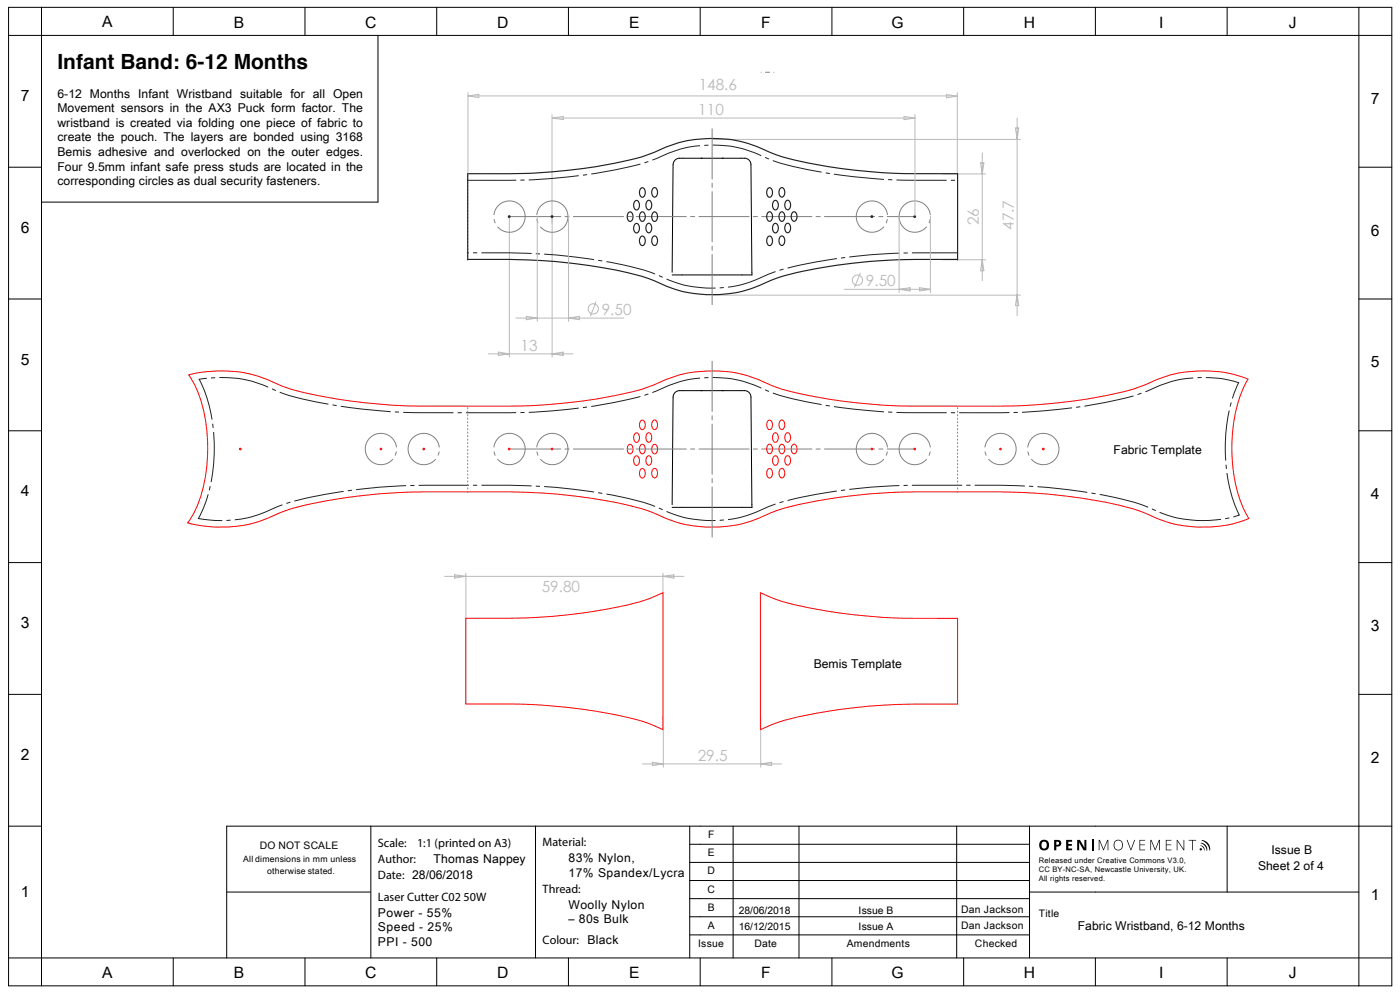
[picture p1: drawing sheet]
<svg xmlns="http://www.w3.org/2000/svg" width="425mm" height="301mm" viewBox="0 0 425 301" stroke-linecap="round" stroke-linejoin="round" font-family="sans-serif">
<!-- layer: Layer 1 -->
<g fill="none" stroke="#bababa" stroke-width=".3">
<path d="M142 29.1l3.3-.5v1zM142 28.1v24.4M142.2 29.1h148.3M167.5 34.8l.1 73.5M167.7 35.8l3.3-.5v1zM167.7 35.8h110M274.4 35.3l3.3 .5-3.3 .5zM277.7 34.7v30.7M287.2 28.7l3.3 .5-3.3 .4zM290.5 28.1v24.2M308.2 38.8h1l-.5 3.3zM308.7 35.8v59.9"/>
<path d="M216.3 42.3h93.4M286 52.7h13.1M297.6 49.4h1l-.5 3.3zM298.1 46.4v38.7M154.6 65.6v42.7M163.1 65.5v31.9M172.6 65.5v31.9M272.9 65.5v23.2M282.4 65.5v23.2M286 78.8h13.1M298.1 78.8l.5 3.3h-1zM156.6 96.4h32.7"/>
<path d="M159.7 95.9l3.4 .5-3.4 .5zM172.6 96.4l3.3-.5v1zM180.9 91.4l-1.7 4.5M216.3 89.5h93.4M256.2 87.7h26.2M261.1 82.7l-1.8 4.5M272.9 87.7l3.3-.5v1zM279.1 87.2l3.3 .5-3.3 .5zM308.7 89.3l.5 3.4h-1zM148.2 107.3h25.7M151.3 106.8l3.3 .5-3.3 .5zM167.6 107.3l3.3-.5v1z"/>
<path d="M134.9 174.8h72.6M138 174.3l3.3 .5-3.3 .5zM141.4 173.8v13.8M201.2 173.8v5.9M201.2 174.8l3.3-.5v1zM201.3 217.4v15.2M230.9 217.4v15.2M195 231.6h42.2M198 231.1l3.3 .5-3.3 .5zM230.9 231.6l3.3-.5v1z"/>
<circle cx="180.1" cy="93.7" r="1.55"/>
<circle cx="260.2" cy="84.9" r="1.56"/>
</g>
<g fill="none" stroke="#000" stroke-width=".3">
<path d="M2.6 10.7h419.8M2.6 2.2h419.8v296.7h-419.8zM12.6 2.2v296.7M52.6 2.2v8.5M92.6 2.2v8.5M114.7 10.7v50.6h-102.1M132.5 2.2v8.5M172.5 2.2v8.5M212.5 2.2v8.5M252.5 2.2v8.5M292.5 2.2v8.5M332.5 2.2v8.5"/>
<path d="M372.4 2.2v8.5M412.4 2.2v296.7M2.6 50.7h10M412.4 50.7h10M2.6 90.7h10M204 82.5l.3-32.5a2.32 2.32 0 0 1 3-2h17.6a2.39 2.39 0 0 1 3 2l.3 33.4h-24.2M412.4 90.7h10M2.6 130.6h10M412.4 130.6h10M204 153l.3-32.6a2.32 2.32 0 0 1 3-2h17.6a2.39 2.39 0 0 1 3 2l.3 33.4h-24.2M2.6 170.6h10M412.4 170.6h10"/>
<path d="M2.6 210.5h10M412.4 210.5h10M2.6 250.5h10M112.4 250.5h-43.6v40M162.5 250.5v40M209.3 250.5v40M209.3 256h103.2M222.5 250.5v40M242.5 250.5v40M290.4 250.5v40M312.5 250.5v40M372.4 250.5v20"/>
<path d="M422.4 250.5h-309.8v40M68.8 270.5h43.6M209.3 278h103.2M209.3 272.5h103.2M209.3 267h103.2M209.3 261.5h103.2M312.5 270.5h99.9M2.6 290.5h419.8M52.6 290.5v8.4M92.6 290.5v8.4M132.5 290.5v8.4M172.5 290.5v8.4"/>
<path d="M209.3 283.5h103.2M212.5 290.5v8.4M252.5 290.5v8.4M292.5 290.5v8.4M332.5 290.5v8.4M372.4 290.5v8.4"/>
</g>
<g fill="#000">
<path d="M323.6 254.7h1.8v.5h-1.2v.7h1.1v.6h-1.1v.8h1.2v.5h-1.8zM326.9 254.7h.9l1.3 2.3v-2.3h.6v3.1h-.8l-1.4-2.4v2.4h-.6zM333.5 254.7h.3l1.1 2.7 1.1-2.7h.4v3.1h-.2v-2.9l-1.4 2.9-1.1-2.9v2.9h-.2zM342 254.7h.2l1 2.8 1.1-2.8h.2l-1.2 3.1h-.2zM345.8 254.7h1.7v.2h-1.5v1.2h1.5v.2h-1.5v1.3h1.5v.2h-1.7zM349.1 254.7h.4l1.1 2.7 1.1-2.7h.4v3.1h-.3l.1-2.9-1.4 2.9-1.1-2.9v2.9h-.3zM353.8 254.7h1.7v.2h-1.5v1.2h1.5v.2h-1.5v1.3h1.5v.2h-1.7zM357.1 254.7h.3l1.8 2.8v-2.8h.2v3.1h-.2l-1.9-2.8v2.8h-.2zM360.8 254.7h2.2v.2h-1v2.9h-.2v-2.9h-1zM364.2 256.4a1.09 1.09 0 0 1 1.1 .4 1.09 1.09 0 0 1 .1 1.2l-.3-1zM364.3 255.7a1.71 1.71 0 0 1 1.9 2.3 2.41 2.41 0 0 0-1.9-2.3zM364.6 254.9l.3-.2a2.88 2.88 0 0 1 2.4 3l-.2 .2a3.3 3.3 0 0 0-2.5-3z"/>
<path d="M316.3 255.4a1 1 0 0 0-.1 1.4 1 1 0 0 0 1.3 .2l.1-.3a.95 .95 0 0 0 0-1.2 .95 .95 0 0 0-1.1-.2zM315.8 255a1.57 1.57 0 0 1 2.2 .2 1.57 1.57 0 0 1-.2 2.2 1.57 1.57 0 0 1-2.2-.2l-.2-1.3z"/>
<path d="M320.6 255.2v.9a.55 .55 0 0 0 .8-.4 .55 .55 0 0 0-.8-.5zM319.9 254.7h1a1.07 1.07 0 0 1 1.2 1.2 1.07 1.07 0 0 1-1.5 .8v1.1h-.7z"/>
<path d="M338.5 255.2a1.38 1.38 0 0 0-.2 1.8 1.38 1.38 0 0 0 1.8 .4 1.39 1.39 0 0 0 .4-1.8 1.39 1.39 0 0 0-1.8-.6zM338.4 255a1.56 1.56 0 0 1 2.4 .9 1.56 1.56 0 0 1-1.7 1.9 1.73 1.73 0 0 1-.7-2.8z"/>
<circle cx="364.4" cy="257.5" r=".36"/>
</g>
<path d="M331.7 254.6v3.4" fill="none" stroke="#000" stroke-width=".34"/>
<path d="M231 21.9h3.9" fill="none" stroke="#808080" stroke-width=".3" stroke-dasharray="15.2 1.3 1.3 1.3" stroke-dashoffset="15.2"/>
<path d="M277.9 65.7h-123.5M277.9 136.1h-123.5" fill="none" stroke="#808080" stroke-width=".3" stroke-dasharray="15.2 1.3 1.3 1.3" stroke-dashoffset="6.6"/>
<path d="M159.2 64.3a4.7 4.7 0 0 0-8-1.9 4.7 4.7 0 0 0 2.2 7.8 4.7 4.7 0 0 0 5.9-5.6l-.1-.3M172.2 64.3a4.7 4.7 0 0 0-8-1.9 4.7 4.7 0 0 0 2.2 7.8 4.7 4.7 0 0 0 5.9-5.6l-.1-.3M260.1 64.3a4.7 4.7 0 0 1 7.9-1.9 4.7 4.7 0 0 1-2.1 7.8 4.7 4.7 0 0 1-5.9-5.6l.1-.3M273.1 64.3a4.7 4.7 0 0 1 7.9-2 4.7 4.7 0 0 1-2.1 7.9 4.7 4.7 0 0 1-5.9-5.6l.1-.3M111.1 134.8a4.7 4.7 0 0 1 7.9-2 4.7 4.7 0 0 1-2.1 7.9 4.7 4.7 0 0 1-5.9-5.6l.1-.3M124.1 134.8a4.7 4.7 0 0 1 7.9-2 4.7 4.7 0 0 1-2.1 7.9 4.7 4.7 0 0 1-5.9-5.6l.1-.3M159.2 134.8a4.7 4.7 0 0 0-8-2 4.7 4.7 0 0 0 2.2 7.9 4.7 4.7 0 0 0 5.9-5.6l-.1-.3M172.2 134.8a4.7 4.7 0 0 0-8-2 4.7 4.7 0 0 0 2.2 7.9 4.7 4.7 0 0 0 5.9-5.6l-.1-.3M260.1 134.8a4.7 4.7 0 0 1 7.9-2 4.7 4.7 0 0 1-2.1 7.9 4.7 4.7 0 0 1-5.9-5.6l.1-.3M273.1 134.8a4.7 4.7 0 0 1 7.9-2 4.7 4.7 0 0 1-2.1 7.9 4.7 4.7 0 0 1-5.9-5.6l.1-.3M308.2 134.8a4.7 4.7 0 0 0-8-2 4.7 4.7 0 0 0 2.2 7.9 4.7 4.7 0 0 0 5.9-5.6l-.1-.3M321.2 134.8a4.7 4.7 0 0 0-8-2 4.7 4.7 0 0 0 2.2 7.9 4.7 4.7 0 0 0 5.9-5.6l-.1-.3" fill="none" stroke="#808080" stroke-width=".3" stroke-dasharray="15.2 1.3 1.3 1.3" stroke-dashoffset="2.2" stroke-linecap="butt"/>
<g fill="none" stroke="#f00" stroke-width=".3">
<path d="M57.3 113.7a39.1 39.1 0 0 1 28.1 3.2 121.9 121.9 0 0 0 27.6 5.4l12.6 .8 34.8-.1 11-.8 10.6-1.4a73 73 0 0 0 21.7-6.3 38.8 38.8 0 0 1 30.7 2.4 121.9 121.9 0 0 0 27.6 5.4l12.7 .8 34.7-.1 11.1-.8 10.5-1.4a73 73 0 0 0 21.7-6.3 38.6 38.6 0 0 1 26.1 .4 45.1 45.1 0 0 0-4.5 27.7 36.4 36.4 0 0 0 4.7 14.6 38.9 38.9 0 0 1-32.4-2 141 141 0 0 0-32.7-5.7l-10.3-.4-30.6 .1-10.2 .7-11.7 1.5a76 76 0 0 0-23.2 6.6 39.3 39.3 0 0 1-30.3-2.8 141 141 0 0 0-32.7-5.7l-10.3-.4-30.7 .1-10.1 .7-11.7 1.5a76 76 0 0 0-23.2 6.6 39.4 39.4 0 0 1-21.9 .5 38.3 38.3 0 0 0 6-22.6 40 40 0 0 0-5.7-22.2zM190.7 135a.8 .8 0 0 1 1-.2 .8 .8 0 0 1 .4 .9v.9a.85 .85 0 0 1-.9 1 .85 .85 0 0 1-.8-1v-.9zM192.7 131.5a.8 .8 0 0 1 .9-.1 .8 .8 0 0 1 .4 .8v.9a.85 .85 0 0 1-.8 1 .85 .85 0 0 1-.8-1v-.9zM192.7 138.5a.8 .8 0 0 1 .9-.2 .8 .8 0 0 1 .4 .9v.9a.85 .85 0 0 1-.8 1 .85 .85 0 0 1-.8-1v-.9zM194.4 127.7a.8 .8 0 0 1 1-.2 .8 .8 0 0 1 .4 .9v.9a.85 .85 0 0 1-.8 1 .85 .85 0 0 1-.9-1v-.9zM194.4 135a.8 .8 0 0 1 1-.2 .8 .8 0 0 1 .4 .9v.9a.85 .85 0 0 1-.8 1 .85 .85 0 0 1-.9-1v-.9zM196.4 131.5a.8 .8 0 0 1 .9-.2 .8 .8 0 0 1 .5 .9v.9a.85 .85 0 0 1-.9 1 .85 .85 0 0 1-.8-1v-.9zM196.4 138.4a.8 .8 0 0 1 .9-.1 .8 .8 0 0 1 .5 .9v.9a.85 .85 0 0 1-.9 1 .85 .85 0 0 1-.8-1v-.9zM198.2 127.6a.8 .8 0 0 1 .9-.1 .8 .8 0 0 1 .4 .8v1a.85 .85 0 0 1-.8 .9 .85 .85 0 0 1-.9-.9v-1zM198.2 135a.8 .8 0 0 1 .9-.2 .8 .8 0 0 1 .4 .9v.9a.85 .85 0 0 1-.8 1 .85 .85 0 0 1-.9-1v-.9zM233.1 135a.8 .8 0 0 1 .9-.2 .8 .8 0 0 1 .4 .9v.9a.85 .85 0 0 1-.8 1 .85 .85 0 0 1-.9-1v-.9zM233.1 127.7a.8 .8 0 0 1 .9-.2 .8 .8 0 0 1 .4 .9v.9a.85 .85 0 0 1-.8 1 .85 .85 0 0 1-.9-1v-.9z"/>
<path d="M234.8 138.5a.8 .8 0 0 1 1-.2 .8 .8 0 0 1 .4 .9v.9a.85 .85 0 0 1-.9 1 .85 .85 0 0 1-.8-1v-.9zM234.8 131.5a.8 .8 0 0 1 1-.1 .8 .8 0 0 1 .4 .8v.9a.85 .85 0 0 1-.9 1 .85 .85 0 0 1-.8-1v-.9zM236.8 135a.8 .8 0 0 1 .9-.2 .8 .8 0 0 1 .4 .9v.9a.85 .85 0 0 1-.8 1 .85 .85 0 0 1-.8-1v-.9zM236.8 127.6a.8 .8 0 0 1 .9-.1 .8 .8 0 0 1 .4 .8v1a.85 .85 0 0 1-.8 .9 .85 .85 0 0 1-.8-.9v-1zM238.5 138.4a.8 .8 0 0 1 1-.1 .8 .8 0 0 1 .4 .8v1a.85 .85 0 0 1-.8 1 .85 .85 0 0 1-.9-1v-1zM238.5 131.5a.8 .8 0 0 1 1-.2 .8 .8 0 0 1 .4 .9v.9a.85 .85 0 0 1-.8 1 .85 .85 0 0 1-.9-1v-.9zM240.5 135a.8 .8 0 0 1 .9-.2 .8 .8 0 0 1 .4 .9v.9a.85 .85 0 0 1-.8 1 .85 .85 0 0 1-.8-1v-.9zM194.4 142.3a.8 .8 0 0 1 1-.1 .8 .8 0 0 1 .4 .8v1a.85 .85 0 0 1-.8 .9 .85 .85 0 0 1-.9-.9v-1zM198.2 142.3a.8 .8 0 0 1 .9-.2 .8 .8 0 0 1 .4 .9v.9a.85 .85 0 0 1-.8 1 .85 .85 0 0 1-.9-1v-.9zM233.1 142.3a.8 .8 0 0 1 .9-.1 .8 .8 0 0 1 .4 .8v1a.85 .85 0 0 1-.8 .9 .85 .85 0 0 1-.9-.9v-1zM236.8 142.3a.8 .8 0 0 1 .9-.2 .8 .8 0 0 1 .4 .9v.9a.85 .85 0 0 1-.8 1 .85 .85 0 0 1-.8-1v-.9zM230.8 179.7l.3 .1a65 65 0 0 0 19.7 5.4l8.3 1.2 10.9 .9 20.6 .2v26l-20.3 .2-9.1 .7-10.1 1.3a70.9 70.9 0 0 0-20.3 5.5z"/>
<path d="M141.4 187.5l20.3-.2 9.1-.7 10.1-1.3a70.9 70.9 0 0 0 20.3-5.6v41.5l-.3-.1a65 65 0 0 0-19.7-5.4l-8.3-1.1-10.9-1-20.6-.1z"/>
<circle cx="72.9" cy="136.1" r=".25"/>
<circle cx="115.6" cy="136.1" r=".25"/>
<circle cx="128.6" cy="136.1" r=".25"/>
<circle cx="154.5" cy="136.1" r=".25"/>
<circle cx="167.5" cy="136.1" r=".25"/>
<circle cx="264.6" cy="136.1" r=".25"/>
<circle cx="277.6" cy="136.1" r=".25"/>
<circle cx="303.6" cy="136.1" r=".25"/>
<circle cx="316.6" cy="136.1" r=".25"/>
</g>
<path d="M141.9 54.7l20-.2 10.4-.9 9.8-1.3a75.2 75.2 0 0 0 22.3-6.4 37.1 37.1 0 0 1 29.2 2.4 123.2 123.2 0 0 0 28.1 5.5l10.6 .8 18.4 .1M290.7 76.7l-20.5 .2-9.1 .7-10.3 1.3a72.1 72.1 0 0 0-23 6.5 37 37 0 0 1-29.1-2.4 132.5 132.5 0 0 0-31.1-5.8l-12.6-.5h-13.1M60.5 115a37.1 37.1 0 0 1 24.1 3.8 123.2 123.2 0 0 0 28 5.5l12.9 .8 34.9-.1 11.9-.9 10.6-1.4a71.2 71.2 0 0 0 21.5-6.3 37.1 37.1 0 0 1 29.2 2.4 123.2 123.2 0 0 0 28.1 5.5l12.8 .8 35-.1 11.8-.9 10.6-1.4a71.2 71.2 0 0 0 21.5-6.3 37.5 37.5 0 0 1 22.5-.4 50.6 50.6 0 0 0 .2 40.2 37.2 37.2 0 0 1-28.4-2.7 132.5 132.5 0 0 0-31.1-5.8l-13-.6-30.3 .1-10.4 .6-12.1 1.6a72.1 72.1 0 0 0-23 6.5 37 37 0 0 1-29.1-2.4 132.5 132.5 0 0 0-31.1-5.8l-12.6-.6-31.3 .1-10.7 .7-12.2 1.6a70.6 70.6 0 0 0-22 6.4 37.5 37.5 0 0 1-18.6 1.3 48.9 48.9 0 0 0 4.1-30.6 38.9 38.9 0 0 0-3.8-11.6z" fill="none" stroke="#231f20" stroke-width=".3" stroke-dasharray="15.2 1.3 1.3 1.3" stroke-dashoffset="1.9" stroke-linecap="butt"/>
<path d="M216.1 92.4v-53.4M216.1 162.9v-53.4" fill="none" stroke="#808080" stroke-width=".3" stroke-dasharray="15.2 1.3 1.3 1.3"/>
<path d="M142 78.9v-25.9M290.6 78.9v-25.9M142 149.3v-25.9M290.6 149.3v-25.9" fill="none" stroke="#808080" stroke-width=".3" stroke-dasharray=".4 .7 .4 .7"/>
<g fill="none" stroke="#231f20" stroke-width=".35">
<path d="M142 52.6v26.3M194.4 57.2a.8 .8 0 0 1 1-.2 .8 .8 0 0 1 .4 .9v.9a.85 .85 0 0 1-.8 1 .85 .85 0 0 1-.9-1v-.9zM198.2 57.2a.8 .8 0 0 1 .9-.2 .8 .8 0 0 1 .4 .9v.9a.85 .85 0 0 1-.8 1 .85 .85 0 0 1-.9-1v-.9zM233.1 57.2a.8 .8 0 0 1 .9-.2 .8 .8 0 0 1 .4 .9v.9a.85 .85 0 0 1-.8 1 .85 .85 0 0 1-.9-1v-.9zM236.8 57.2a.8 .8 0 0 1 .9-.2 .8 .8 0 0 1 .4 .9v.9a.85 .85 0 0 1-.8 1 .85 .85 0 0 1-.8-1v-.9zM290.6 52.6v26.3M290.7 52.7l-21.6-.3-11-1-9.1-1.3a66.8 66.8 0 0 1-20.6-6.1 39.3 39.3 0 0 0-30.5 2.4 118.3 118.3 0 0 1-24.6 5.1l-12.3 1-19.1 .2M141.9 78.7h13.1l9.9 .3 8.6 .8 7.4 1a78.3 78.3 0 0 1 23.2 6.7 39.1 39.1 0 0 0 30.2-2.6 121 121 0 0 1 26.1-5.3l11.9-.8 18.4-.1M190.7 64.5a.8 .8 0 0 1 1-.1 .8 .8 0 0 1 .4 .8v1a.85 .85 0 0 1-.9 .9 .85 .85 0 0 1-.8-.9v-1zM192.7 61a.8 .8 0 0 1 .9-.1 .8 .8 0 0 1 .4 .9v.9a.85 .85 0 0 1-.8 1 .85 .85 0 0 1-.8-1v-.9zM192.7 68a.8 .8 0 0 1 .9-.1 .8 .8 0 0 1 .4 .8v.9a.85 .85 0 0 1-.8 1 .85 .85 0 0 1-.8-1v-.9zM194.4 64.5a.8 .8 0 0 1 1-.1 .8 .8 0 0 1 .4 .8v.9a.85 .85 0 0 1-.8 1 .85 .85 0 0 1-.9-1v-.9z"/>
<path d="M194.4 71.9a.8 .8 0 0 1 1-.2 .8 .8 0 0 1 .4 .9v.9a.85 .85 0 0 1-.8 1 .85 .85 0 0 1-.9-1v-.9zM196.4 61a.8 .8 0 0 1 .9-.1 .8 .8 0 0 1 .5 .8v.9a.85 .85 0 0 1-.9 1 .85 .85 0 0 1-.8-1v-.9zM196.4 68a.8 .8 0 0 1 .9-.2 .8 .8 0 0 1 .5 .9v.9a.85 .85 0 0 1-.9 1 .85 .85 0 0 1-.8-1v-.9zM198.2 64.5a.8 .8 0 0 1 .9-.1 .8 .8 0 0 1 .4 .8v1a.85 .85 0 0 1-.8 .9 .85 .85 0 0 1-.9-.9v-1zM198.2 71.8a.8 .8 0 0 1 .9-.1 .8 .8 0 0 1 .4 .8v.9a.85 .85 0 0 1-.8 1 .85 .85 0 0 1-.9-1v-.9zM233.1 71.8a.8 .8 0 0 1 .9-.1 .8 .8 0 0 1 .4 .9v.9a.85 .85 0 0 1-.8 1 .85 .85 0 0 1-.9-1v-.9zM233.1 64.5a.8 .8 0 0 1 .9-.2 .8 .8 0 0 1 .4 .9v.9a.85 .85 0 0 1-.8 1 .85 .85 0 0 1-.9-1v-.9zM234.8 68a.8 .8 0 0 1 1-.2 .8 .8 0 0 1 .4 .9v.9a.85 .85 0 0 1-.9 1 .85 .85 0 0 1-.8-1v-.9zM234.8 61a.8 .8 0 0 1 1-.1 .8 .8 0 0 1 .4 .8v1a.85 .85 0 0 1-.9 .9 .85 .85 0 0 1-.8-.9v-1zM236.8 71.8a.8 .8 0 0 1 .9-.1 .8 .8 0 0 1 .4 .8v.9a.85 .85 0 0 1-.8 1 .85 .85 0 0 1-.8-1v-.9zM236.8 64.5a.8 .8 0 0 1 .9-.1 .8 .8 0 0 1 .4 .8v.9a.85 .85 0 0 1-.8 1 .85 .85 0 0 1-.8-1v-.9zM238.5 68a.8 .8 0 0 1 1-.2 .8 .8 0 0 1 .4 .9v.9a.85 .85 0 0 1-.8 1 .85 .85 0 0 1-.9-1v-.9z"/>
<path d="M238.5 61a.8 .8 0 0 1 1-.2 .8 .8 0 0 1 .4 .9v.9a.85 .85 0 0 1-.8 1 .85 .85 0 0 1-.9-1v-.9zM240.5 64.5a.8 .8 0 0 1 .9-.2 .8 .8 0 0 1 .4 .9v.9a.85 .85 0 0 1-.8 1 .85 .85 0 0 1-.8-1v-.9z"/>
<circle cx="154.5" cy="65.7" r=".25"/>
<circle cx="167.5" cy="65.7" r=".25"/>
<circle cx="264.6" cy="65.7" r=".25"/>
<circle cx="277.6" cy="65.7" r=".25"/>
</g>
<text font-size="6.3" x="17.4" y="21">Infant Band: 6-12 Months</text>
<g font-size="4.7">
<text x="31" y="8.3">A</text>
<text x="71" y="8.4">B</text>
<text x="110.9" y="8.4">C</text>
<text x="150.8" y="8.4">D</text>
<text x="191" y="8.4">E</text>
<text x="231" y="8.4">F</text>
<text x="270.6" y="8.4">G</text>
<text x="310.7" y="8.4">H</text>
<text x="351.8" y="8.4">I</text>
<text x="391.2" y="8.4">J</text>
<text x="6.3" y="30.6">7</text>
<text x="416.1" y="31.5">7</text>
<text x="6.3" y="70.6">6</text>
<text x="416.1" y="71.4">6</text>
<text x="6.3" y="110.6">5</text>
<text x="416.1" y="111.4">5</text>
<text x="6.3" y="150.5">4</text>
<text x="416.1" y="151.3">4</text>
<text x="6.3" y="190.5">3</text>
<text x="416.1" y="191.3">3</text>
<text x="6.3" y="230.4">2</text>
<text x="416.1" y="231.2">2</text>
<text x="6.3" y="272">1</text>
<text x="416.1" y="272.8">1</text>
<text x="31" y="296.5">A</text>
<text x="71" y="296.6">B</text>
<text x="110.9" y="296.6">C</text>
<text x="150.8" y="296.6">D</text>
<text x="191" y="296.6">E</text>
<text x="231" y="296.6">F</text>
<text x="270.6" y="296.6">G</text>
<text x="310.7" y="296.6">H</text>
<text x="351.8" y="296.6">I</text>
<text x="391.2" y="296.6">J</text>
</g>
<g font-size="4.7" fill="#bababa">
<text x="212.1" y="27.4">148.6</text>
<text x="211.9" y="34.8">110</text>
<text x="297.1" y="68.3" transform="rotate(-90 297.1 68.3)">26</text>
<text x="307.7" y="69.7" transform="rotate(-90 307.7 69.7)">47.7</text>
<text x="262.8" y="86.7">9.50</text>
<text x="182.6" y="95.4">9.50</text>
<text x="158" y="106.3">13</text>
<text x="164.4" y="179.4">59.80</text>
<text x="211.8" y="230.6">29.5</text>
</g>
<g font-size="3.7">
<text x="17.4" y="29.6">6-12 Months Infant Wristband suitable for all Open</text>
<text x="17.4" y="34">Movement sensors in the AX3 Puck form factor. The</text>
<text x="17.4" y="38.5">wristband is created via folding one piece of fabric to</text>
<text x="17.4" y="42.9">create the pouch. The layers are bonded using 3168</text>
<text x="17.4" y="47.3">Bemis adhesive and overlocked on the outer edges.</text>
<text x="17.4" y="51.7">Four 9.5mm infant safe press studs are located in the</text>
<text x="17.4" y="56.2">corresponding circles as dual security fasteners.</text>
<text x="338" y="137.6">Fabric Template</text>
<text x="247" y="202.6">Bemis Template</text>
<text x="114.7" y="256.7">Scale:</text>
<text x="126.6" y="256.7">1:1 (printed on A3)</text>
<text x="164.7" y="256.5">Material:</text>
<text x="114.7" y="261.6">Author:</text>
<text x="131.6" y="261.6">Thomas Nappey</text>
<text x="172.5" y="261.4">83% Nylon,</text>
<text x="381.8" y="263.9">Sheet 2 of 4</text>
<text x="385.9" y="259">Issue B</text>
<text x="114.7" y="266.6">Date: 28/06/2018</text>
<text x="172.5" y="265.9">17% Spandex/Lycra</text>
<text x="114.7" y="273.3">Laser Cutter C02 50W</text>
<text x="164.7" y="270.6">Thread:</text>
<text x="172.5" y="275.5">Woolly Nylon</text>
<text x="114.7" y="278">Power - 55%</text>
<text x="172.5" y="279.9">– 80s Bulk</text>
<text x="327.1" y="282">Fabric Wristband, 6-12 Months</text>
<text x="114.7" y="282.4">Speed - 25%</text>
<text x="114.7" y="286.8">PPI - 500</text>
<text x="164.7" y="286.1">Colour:</text>
<text x="178.4" y="286.1">Black</text>
</g>
<g font-size="3.1">
<text x="78.9" y="257.4">DO NOT SCALE</text>
<text x="214.9" y="254.2">F</text>
<text x="214.9" y="259.7">E</text>
<text x="214.7" y="265.2">D</text>
<text x="214.7" y="270.7">C</text>
<text x="214.9" y="281.6">A</text>
<text x="214.9" y="276.1">B</text>
<text x="224.2" y="282">16/12/2015</text>
<text x="224.2" y="277.1">28/06/2018</text>
<text x="260.6" y="277.1">Issue B</text>
<text x="260.6" y="282">Issue A</text>
<text x="291.7" y="276.7">Dan Jackson</text>
<text x="291.7" y="281.6">Dan Jackson</text>
<text x="315.3" y="278">Title</text>
<text x="211.9" y="287.2">Issue</text>
<text x="229" y="287.2">Date</text>
<text x="257" y="287.2">Amendments</text>
<text x="295.9" y="287.2">Checked</text>
</g>
<g font-size="2.6">
<text x="73.8" y="261.4">All dimensions in mm unless</text>
<text x="81" y="265">otherwise stated.</text>
</g>
<g font-size="2.3">
<text x="315.3" y="261.6">Released under Creative Commons V3.0,</text>
<text x="315.3" y="264.3">CC BY-NC-SA, Newcastle University, UK.</text>
<text x="315.3" y="267.1">All rights reserved.</text>
</g>
</svg>
